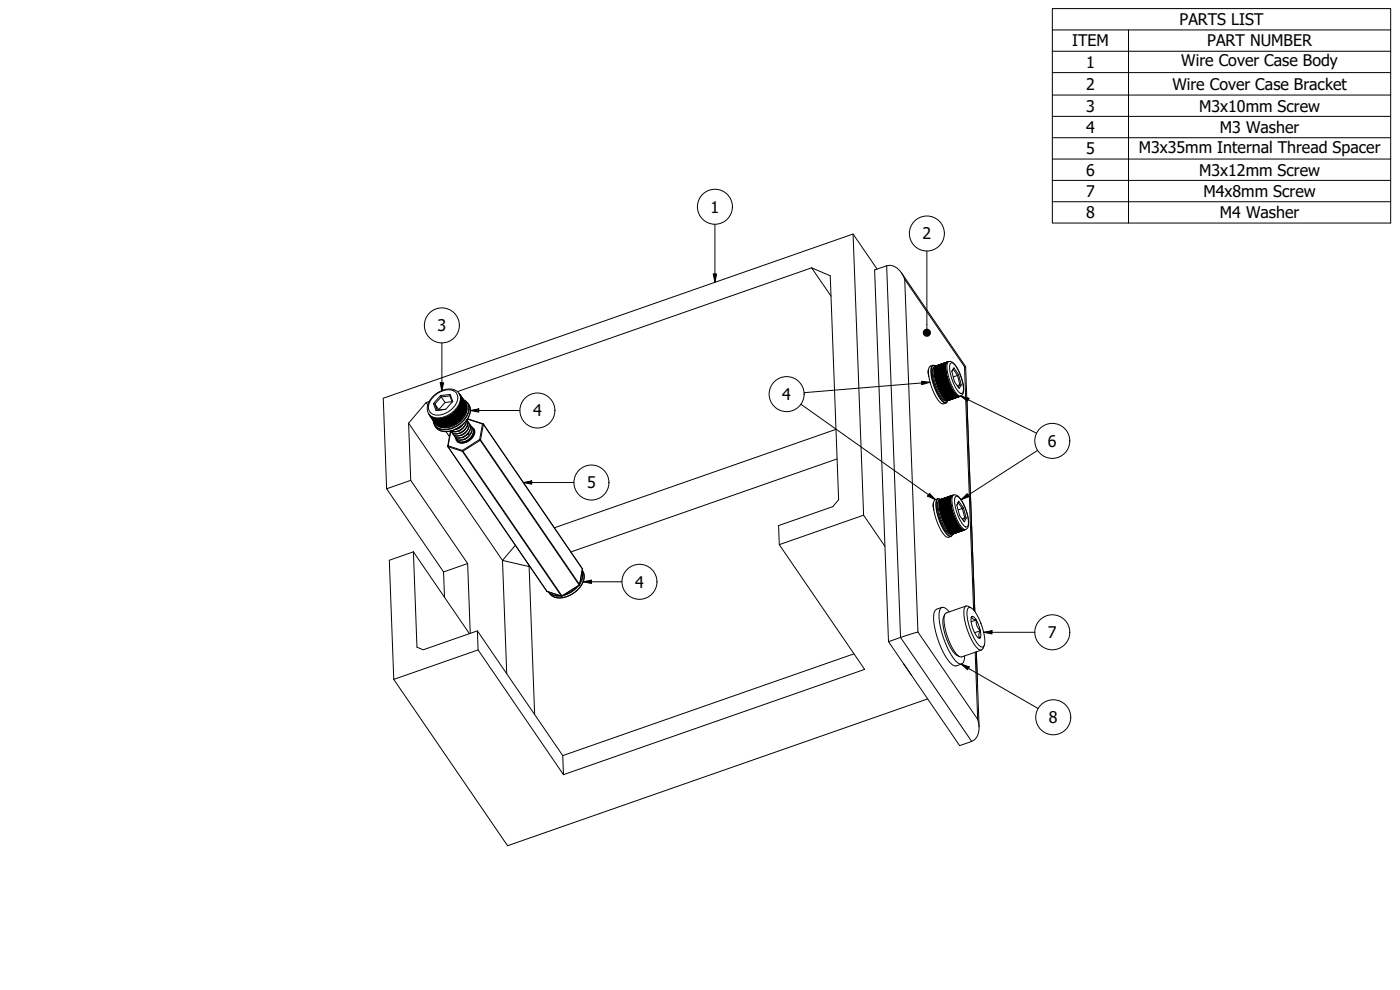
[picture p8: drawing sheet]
<svg xmlns="http://www.w3.org/2000/svg" width="420mm" height="297mm" viewBox="0 0 420 297" stroke-linecap="round" stroke-linejoin="round" font-family="sans-serif">
<!-- layer: Visible (ISO) -->
<g fill="none" stroke="#000" stroke-width=".3">
<path d="M256 70.2l3.2 84.4-25.3 8.8M243.6 80.4l-106.3 37.1M249.4 88.8l-5.8-8.4 5.6 2.4 2.5 67.2-1.8 2-16.2 5.7 .2 5.7 25.6 37.4-90.4 31.6M263.2 80.7l-7.2-10.5-141 49.3 1 27.2M270.6 81.9l19.2 28.1M271.5 83.8a5 5 0 0 0-5.4-4.1l-3.6 1.3 4.2 111.5M132.2 118.7l2.9-.3 .8 2-2.1 2.4-2.9 .3-.8-2zM132.2 118.7l.2 .4-1.9 2.1-.4-.1M135 118.8l-2.6 .3 1.2 1.7-1.9 2.1-1.2-1.7 .7 1.9M135.1 118.4l-.1 .4 .7 1.8M138 118.3l1.6 2.4-1.6-2.3a3.9 3.9 0 0 0-5.1-1.3 6.6 6.6 0 0 0-4.7 5.6l.5 1.5 2 2.9M138.1 118.5l1.6 2.4z"/>
<path d="M138.2 118.7l1.6 2.4zM138.2 118.9l1.7 2.5zM138.3 119.1l1.7 2.5zM138.4 119.3l1.6 2.5zM138.4 119.6l1.6 2.5zM138.4 119.8l1.6 2.5zM139.1 119.9a3.7 3.7 0 0 1 1.3 5.8 7.7 7.7 0 0 1-8.3 3.5 3.7 3.7 0 0 1-2.1-3.1M278.6 111v1.2M278.7 110.8l.1 2.2M280.4 111.3l3.4-1.2zM280.4 111.3v.1M280.4 111.6l3.4-1.2z"/>
<path d="M280.4 111.1l3.4-1.2zM280.4 111.1v.1M280.4 111.6h.1M280.4 111.8l3.4-1.2-3.4 1.4zM280.4 110.9l3.4-1.2zM280.4 111.8v.1M280.4 112.1l3.5-1.2v.1l-3.5 1.2zM280.4 110.7l3.5-1.2zM280.4 112.1h.1M280.4 112.3l3.5-1.2v.2l-3.4 1.2zM280.4 110.5l3.5-1.2zM280.4 110.5l.1 .1"/>
<path d="M280.4 112.3l.1 .1M280.5 112.6l3.4-1.2 .1 .2-3.5 1.2zM280.5 110.3l3.4-1.2zM280.5 110.3v.1M280.5 112.6v.1M280.5 112.9l3.5-1.2v.2l-3.4 1.2zM280.5 110.2l3.5-1.2zM280.5 110.2l.1 .1M280.5 112.9l.1 .1M280.6 113.1v.2M280.6 113.2l3.4-1.2 .1 .2-3.5 1.2zM280.6 110.1l3.4-1.2z"/>
<path d="M280.6 110.1h.1M280.6 112.8v.1M280.6 112.5v.1M280.7 113.6l3.4-1.2v.1l-3.4 1.2zM280.7 110l3.4-1.2zM280.7 110h.1M280.7 113.6h.1M280.7 109.9l3.5-1.2zM280.7 113.9l3.5-1.2v.2l-3.4 1.2zM280.7 113.9h.1M280.7 109.9h.1M280.8 109.9l3.5-1.3z"/>
<path d="M280.8 109.8l-.9-.2-.7 .3M280.8 114.2l3.5-1.2v.2l-3.4 1.2zM280.8 114.2h.1M280.8 109.8h.1M280.9 112.1l-.1 .1M280.9 109.8l3.4-1.2zM280.9 114.5l3.4-1.2 .1 .2-3.4 1.2zM280.9 109.8a1.66 1.66 0 0 0-1.1 2.3 13.6 13.6 0 0 0 3.4 8l.4 .2 .9-.1M280.9 114.5h.1M280.9 109.8h.1M281 112.1h.1M281 114.8l3.4-1.2 .1 .2-3.4 1.2z"/>
<path d="M281 114.8h.1M281.1 115.2l3.4-1.2 .1 .2-3.4 1.2zM281.1 115.2h.1M281.2 115.5l3.5-1.2v.2l-3.4 1.2zM281.3 115.5v.2M281.3 115.8l3.5-1.2v.2l-3.4 1.2zM281.5 116.1l3.4-1.2 .1 .2-3.5 1.2zM281.5 116.1l.1 .2M281.6 116.5l3.4-1.2 .1 .1-3.4 1.2zM281.6 116.5l.1 .1M281.7 116.8l3.5-1.2v.2l-3.4 1.2zM281.7 116.8l.1 .1"/>
<path d="M281.9 117.1l3.4-1.2 .1 .2-3.5 1.2zM281.9 117.1l.1 .1M282 117.4l3.4-1.2 .1 .1-3.4 1.2zM282 117.4l.1 .1M282.1 117.7l3.5-1.2 .1 .1-3.5 1.2zM282.3 117.9l3.4-1.2 .1 .2-3.4 1.2zM282.3 117.9l.1 .1M282.4 118.2l3.5-1.2 .1 .1-3.5 1.2zM282.5 118.2v.1M282.6 118.5l3.4-1.2 .1 .1-3.4 1.2zM282.6 118.4l.1 .1M282.7 118.7l3.5-1.2v.1z"/>
<path d="M282.8 118.7v.1M282.9 118.9l3.5-1.1zM282.9 118.9l.1 .1M283 119.1l3.5-1.1zM283.1 119.1v.1M283.2 119.3l3.5-1.1zM283.2 119.3h.1M283.3 119.5l3.5-1.1zM283.4 119.5h.1M283.5 119.6l3.5-1.1zM283.5 119.6h.1M283.6 119.8l3.5-1.1z"/>
<path d="M283.6 119.8h.1M283.7 119.9l3.5-1.1zM283.8 119.9v.1M283.8 110l-3.4 1.2M283.8 110.2l-3.4 1.2M283.8 110.4l-3.4 1.3M283.8 109.8l-3.4 1.1M283.8 110.7l-3.4 1.2M283.8 109.6l-3.4 1.1M283.9 110.9l-3.4 1.3M283.9 111.2l-3.4 1.3M283.9 120h.1"/>
<path d="M283.9 111.5l-3.4 1.3M284 111.8l-3.4 1.3M284 112.1l-3.3 1.3M284.1 112.4l-3.4 1.3M284.2 112.7l-3.4 1.2v.1M284.3 113l-3.4 1.2v.2M284.3 108.6a1.8 1.8 0 0 1 2.5 1.1 13.2 13.2 0 0 1 2.3 8.2l-.2 .6-.9 .5M284.4 113.3l-3.5 1.2 .1 .2M284.4 113.7l-3.4 1.1 .1 .2M284.5 114l-3.4 1.2 .1 .2M284.7 114.5l-3.4 1.2M284.8 114.8l-3.4 1.2v-.2"/>
<path d="M285 115.1l-3.5 1.2M285.1 115.4l-3.4 1.2M285.2 115.7l-3.4 1.3M285.4 116l-3.5 1.3M285.5 116.3l-3.4 1.2M285.6 116.6l-3.4 1.2v-.1M285.8 116.8l-3.4 1.3M285.9 117.1l-3.4 1.2M286.1 117.3l-3.4 1.3M286.1 110.8l1.3 1.9-1.3 .4M286.2 117.6l-3.4 1.2M286.3 110.4l1.4 2.1 .8 3-.7 1.1-1.4-2.1-.8-3.1z"/>
<path d="M286.3 110.4l-.6 1.1M286.4 117.8l-3.4 1.2M286.5 118l-3.4 1.2M286.6 118.2l-3.3 1.2M286.8 118.3l-3.4 1.3M286.9 118.5l-3.4 1.2M287 118.6l-3.3 1.3M287.3 115.7l.8-.3-.5 .8M287.7 112.5l-.3 .2 .7 2.7 .4 .1M288 119l-3.5 1.2M289.8 110h-.3M289.8 110l2.7 73.5"/>
<path d="M122.6 127l28.2 41.1 1.3 34.1M122.6 127l.7 17.1M127.9 120.8l-5.3 6.2M127.9 120.8l.5 .7M128.8 120.5l-.9 .3M128.9 124.6l1.7 2.4zM129.1 124.7l1.7 2.5zM129.2 124.9l1.8 2.5zM129.4 125.1l1.8 2.4zM129.6 125.2l1.8 2.4zM129.8 125.3l1.8 2.4zM130 125.4l1.8 2.4z"/>
<path d="M130.3 125.5l1.8 2.4zM130.4 125.5l1.5 2.4M130.5 125.6l1.8 2.4zM130.6 126.9h.1M130.7 125.6l1.5 2.3M130.7 127.1h.1M130.8 125.6l1.8 2.4zM130.9 127.3h.1M130.9 125.6l1.5 2.4M131.1 125.7l1.8 2.3zM131.1 127.4h-.1M131.2 125.7l1.6 2.3"/>
<path d="M131.3 127.5l-.1 .1M131.3 125.7l1.8 2.3zM131.4 125.7l1.7 2.3M131.5 127.6v.1M131.6 125.7l1.8 2.3zM131.7 122.9v.1M131.7 125.7l1.7 2.3M131.7 127.7v.1M131.9 125.7l1.8 2.3zM132 125.7l1.7 2.2M132.2 127.9h.1M132.2 125.6h.2l1.6 2.4h-.1z"/>
<path d="M132.3 125.6l1.7 2.3M132.5 125.6l.2-.1 1.6 2.4-.1 .1zM132.6 125.6l1.7 2.3M132.7 127.9v.1M132.8 125.5h.2l1.6 2.3-.1 .1zM132.9 125.5l1.7 2.3M133 128h.1M133.2 125.4h.1l1.7 2.4h-.2zM133.2 125.4l1.7 2.3M133.3 128h.1M133.5 125.3h.2l1.6 2.3-.2 .1zM133.5 125.3l1.7 2.3"/>
<path d="M133.6 128h.1M133.8 122.8l-2.9 .3M133.8 125.2h.2l1.6 2.3-.2 .1zM133.8 125.2l1.6 2.3h.1M133.9 129.5l1 1.5M133.9 127.9v.1M134.1 125.1l.2-.1 1.6 2.4-.2 .1zM134.1 125.1l1.6 2.3 .2-.1M134.2 127.9v.1M134.4 125l.2-.1 1.6 2.3-.2 .1zM134.4 124.9l1.6 2.4 .2-.1M134.5 127.8v.1"/>
<path d="M134.7 124.8l.2-.1 1.6 2.4-.2 .1zM134.7 124.8l1.6 2.3 .2-.1M134.8 127.7v.1M135 124.6l.2-.1 1.6 2.4-.2 .1zM135 124.6l1.6 2.3 .2-.1M135.1 127.6v.1M135.2 129.3l-.8 4.7 29.7 43.4 4.5 1.5 5.3-3.3 .9-5M135.3 124.4l.2-.1 1.6 2.4-.2 .1zM135.3 124.4l1.6 2.4 .1-.1M135.4 127.5v.1M135.6 124.3l.1-.2 1.7 2.4-.2 .1zM135.7 120.5l-2.1 .3"/>
<path d="M135.7 127.4v.1M135.7 124.1l1.7 2.4M135.8 129.9h.1M135.9 124l.1-.1 1.6 2.4-.1 .1zM136 127.3h.1M136 123.9l1.6 2.4-.2 .1M136.1 123.8l.2-.1 1.6 2.4-.2 .1zM136.3 123.7l1.6 2.4M136.3 127.1v.1M136.4 123.6l.1-.1 1.6 2.3-.1 .2zM136.4 130.9h.1M136.5 123.5l1.6 2.3-.1 .1"/>
<path d="M136.6 126.9v.1M136.7 129.5h.1M136.7 123.2l1.7 2.4-.2 .1M136.8 123.2l1.6 2.4-.1 .1-1.7-2.3zM136.9 126.8h.1M137 131.7h.1M137 123l1.6 2.4M137 123l1.6 2.4-.1 .1-1.6-2.4zM137.1 130.1h.1M137.2 122.8l1.6 2.3M137.2 122.7l1.6 2.4-.1 .1-1.6-2.3zM137.2 132.1h.1"/>
<path d="M137.3 126.5l-.1 .1M137.4 122.5l1.6 2.3M137.4 122.5l1.6 2.3-.1 .2-1.6-2.4zM137.5 122.2l1.7 2.4M137.6 122.2l1.6 2.4-.1 .1-1.6-2.3zM137.7 122l1.7 2.3M137.7 121.9l1.7 2.4-.1 .2-1.7-2.4zM137.8 121.7l1.7 2.3M137.8 126l-.1 .1M137.9 121.7l1.6 2.3-.1 .2-1.6-2.4zM138 121.5l1.6 2.3M138 131.4h.1"/>
<path d="M138 121.4l1.6 2.5zM138.1 121.2l1.6 2.3M138.1 121.1l1.6 2.6zM138.2 121l1.6 2.2M138.2 120.9l1.6 2.5zM138.3 120.7l1.6 2.3M138.3 120.6l1.6 2.5zM138.3 120.4l1.7 2.3M138.3 120.3l1.6 2.6zM138.3 132.7h.1M138.4 120.2l1.6 2.2M138.4 120.1l1.6 2.5z"/>
<path d="M138.4 132h.1M138.5 125.3l-.1 .1M138.6 127.6l-1.8 1.2M138.8 125.1l-.1 .1M138.8 127.5l-.8 .8-1 .5M138.8 131.3h.1M138.8 132.6h.1M138.9 124.8v.1M139 127.3a4.2 4.2 0 0 1-2.6 1.7M139.1 124.6l-.1 .1M139.2 128.2l-.8 .8-1 .4M139.2 131.9h.1"/>
<path d="M139.3 124.3l-.1 .1M139.4 124v.1M139.5 123.8v.1M139.6 120.6h.1M139.6 120.6a4.3 4.3 0 0 1-1.5 5.8 5.8 5.8 0 0 1-6.9 1.3l-.5-.6M139.6 127.5h.1M139.6 128.8l-.8 .8-1 .4M139.7 123.5l-.1 .1M139.7 120.8h.1M139.7 123.2v.1M139.8 121h.1M139.8 123h.1"/>
<path d="M139.9 121.2l-.1 .1M139.9 122.7v.1M139.9 122.5h.1M139.9 121.5h.1M139.9 126.3a3.6 3.6 0 0 1-4.5 3M140 121.7h-.1M140 121.9l-.1 .1M140 122.2h-.1M140 128.1h.1M140.1 129.4l-.9 .8-.9 .5M140.1 126a3.3 3.3 0 0 1-3 4.1l-.5 .1a1.31 1.31 0 0 1-1.2-.9 3.5 3.5 0 0 0 4.6-3.1M140.1 126l.1 .1"/>
<path d="M140.2 126.1a3.2 3.2 0 0 1-2.7 4.1l-1.4-.1-.6-.5M140.3 126.3h.1M140.3 126.4a2.51 2.51 0 0 1-1 3.6 2.22 2.22 0 0 1-3.5-.1M140.3 130.2h.1M140.4 130.2h.1M140.5 128.7h-.1M140.5 125.8l-.4 .2M140.5 125.8l4.6 1.4 29.7 43.4M140.5 130l-.8 .8-1 .5M140.5 126.6l.1 .1M140.6 126.7a3.2 3.2 0 0 1-2.7 4.1l-1.3-.1-.7-.4M140.7 127a2.52 2.52 0 0 1-1 3.6 2.22 2.22 0 0 1-3.5-.1"/>
<path d="M140.9 130.7l-.8 .8-1 .4M141 127.3a3.4 3.4 0 0 1-3.6 4.2l-1-.6M141.1 127.6h.1M141.2 127.6a2.51 2.51 0 0 1-1.1 3.7 2.22 2.22 0 0 1-3.5-.1M141.2 131.5h.1M141.3 129.9v.1M141.3 131.3l-.8 .8-1 .4M141.4 127.9a3.2 3.2 0 0 1-3.2 4.2l-.8-.1-.6-.5M141.6 128.2h.1M141.6 128.2a2.51 2.51 0 0 1-1 3.7 2.21 2.21 0 0 1-3.5-.1M141.7 130.6h.1M141.9 128.6a3.3 3.3 0 0 1-3.4 4.1l-.7-.1"/>
<path d="M141.9 128.6l-.1-.1a1.98 1.98 0 0 1-.3 2.9 3.4 3.4 0 0 1-4.2 .9l-.3-.6M142.1 129.4h.1M142.1 128.8a2.75 2.75 0 0 1-1.8 3.7 2.25 2.25 0 0 1-3.1-.3M142.1 129.6a3.2 3.2 0 0 1-3.3 3.1M250.9 128.8l-84.5 29.6M251.2 137.7l-79.9 27.9M283.9 120l3.5-1.2zM284 120.1l3.5-1.2zM284 120.1h.1M284.1 120.1l3.5-1.1zM284.2 120.1v.1M284.2 120.2l3.5-1.2z"/>
<path d="M284.3 120.2h.1M284.3 120.2l3.5-1.2zM284.4 120.2l-.2 .5-1 .5M284.4 120.2l3.5-1.2zM284.5 120.2h.1M290.2 120.1h.1M123.3 144.1l17 25 .8 20.9M123.3 144.1l-7.3 2.6 17.1 24.9 7.2-2.5M259.2 154.6l6.4 9.3M280.1 151v1.2M280.2 150.8l.1 2.3M281.9 151.5l3.4-1.2z"/>
<path d="M281.9 151.3l3.4-1.2zM281.9 151.3v.1M281.9 151.5v.1M281.9 151.1l3.4-1.2zM281.9 151.1h.1M281.9 151.8l3.4-1.2zM281.9 151.8h.1M281.9 150.9l3.4-1.2zM281.9 152l3.4-1.2 .1 .2-3.5 1.2zM281.9 152v.1M281.9 150.7l3.5-1.2zM281.9 152.3l3.5-1.2v.2l-3.4 1.2z"/>
<path d="M281.9 152.3l.1 .1M282 150.5l3.4-1.2zM282 150.5v.1M282 152.6l3.4-1.2v.2l-3.4 1.2zM282 152.6h.1M282 150.3l3.4-1.2zM282 150.3v.1M282 152.9l3.5-1.2v.2l-3.4 1.2zM282 152.9h.1M282.1 150.2l3.4-1.2zM282.1 150.2v.1M282.1 153.2l3.4-1.2v.2l-3.4 1.2z"/>
<path d="M282.1 153.2h.1M282.1 150.1l3.4-1.2zM282.1 150.1h.1M282.1 153.5l3.5-1.2v.2l-3.4 1.2zM282.1 153.5h.1M282.2 150l3.4-1.2zM282.2 150h.1M282.2 150l3.5-1.3zM282.2 153.8l3.4-1.2 .1 .2-3.4 1.2zM282.2 153.8h.1M282.3 149.9h.1M282.3 149.9l3.5-1.2z"/>
<path d="M282.3 149.9l-.9-.3-.7 .3M282.3 154.1l3.4-1.2 .1 .2-3.5 1.2zM282.3 154.1v.1M282.4 154.5l3.4-1.2 .1 .2-3.5 1.2zM282.4 154.5h.1M282.4 149.8a1.66 1.66 0 0 0-1.1 2.3 13.6 13.6 0 0 0 3.3 8l.5 .2 .9-.1M282.4 149.8h.1M282.5 154.8l3.4-1.2 .1 .2-3.5 1.2zM282.5 154.8h.1M282.6 155.1l3.4-1.2 .1 .2-3.5 1.2zM282.6 155.1h.1M282.7 155.5l3.4-1.2 .1 .1-3.4 1.2z"/>
<path d="M282.8 155.8l3.4-1.2 .1 .2-3.4 1.2zM282.8 155.8l.1 .2M282.9 156.1l3.5-1.2v.2l-3.4 1.2zM283.1 156.4l3.4-1.2 .1 .2-3.5 1.2zM283.2 156.7l3.4-1.2 .1 .2-3.4 1.2zM283.2 156.7l.1 .2M283.3 157l3.5-1.2v.2l-3.4 1.2zM283.5 157.3l3.4-1.2 .1 .2-3.5 1.2zM283.6 157.6l3.4-1.2 .1 .2-3.4 1.2zM283.6 157.6l.1 .1M283.7 157.9l3.5-1.2 .1 .2-3.5 1.2zM283.8 157.9v.1"/>
<path d="M283.9 158.2l3.4-1.2 .1 .1-3.4 1.2zM283.9 158.2l.1 .1M284 158.4l3.5-1.2 .1 .2-3.5 1.2zM284.2 158.7l3.4-1.2 .1 .1-3.4 1.2zM284.2 158.7h.1M284.3 158.9l3.6-1.1zM284.5 159.1l3.5-1.1zM284.5 159.1h.1M284.6 159.3l3.5-1.1zM284.7 159.3h.1M284.8 159.5l3.5-1.1zM284.8 159.5h.1"/>
<path d="M284.9 159.6l3.5-1.1zM285 159.6h.1M285.1 159.8l3.5-1.1zM285.1 159.8h.1M285.2 159.9l3.5-1.1zM285.3 159.9v.1M285.3 150.2l-3.4 1.2M285.3 150l-3.4 1.2M285.3 150.4l-3.4 1.3M285.3 149.8l-3.4 1.1M285.3 150.6l-3.4 1.3M285.3 149.6l-3.4 1.1"/>
<path d="M285.3 150.9l-3.3 1.3M285.4 151.2l-3.4 1.3M285.4 160v.1M285.4 151.5l-3.4 1.3M285.5 151.7l-3.4 1.4M285.5 152l-3.4 1.4M285.6 152.3l-3.4 1.4M285.7 152.7l-3.4 1.1v.2M285.7 153l-3.4 1.2 .1 .1M285.8 148.6l-3.4 1.2 3.4-1.2a1.81 1.81 0 0 1 2.5 1.1 13.2 13.2 0 0 1 2.3 8.2l-.8 1-3.7 1.3M285.8 153.3l-3.4 1.2 .1 .2M285.9 153.6l-3.4 1.2 .1 .2"/>
<path d="M286 153.9l-3.4 1.2 .1 .2M286.2 154.4l-3.4 1.2-.1-.2M286.3 154.8l-3.4 1.2M286.4 155.1l-3.4 1.2v-.2M286.6 155.4l-3.5 1.2v-.2M286.7 155.7l-3.4 1.2M286.8 156l-3.4 1.2v-.2M287 156.3l-3.5 1.2v-.2M287.1 156.6l-3.4 1.2M287.2 156.8l-3.4 1.3M287.4 157.1l-3.4 1.2M287.5 157.3l-3.4 1.3v-.2"/>
<path d="M287.5 150.8l1.3 1.8-1.3 .4M287.7 157.5l-3.4 1.3M287.7 150.4l1.4 1.9 .9 3.2-.6 1.1-1.4-1.9-.9-3.2zM287.7 150.4l-.5 1.2M287.8 157.8l-3.4 1.1M288 158l-3.4 1.2M288.1 158.1l-3.4 1.3M288.2 158.3l-3.3 1.3M288.4 158.5l-3.4 1.2M288.5 158.6l-3.4 1.3M288.7 155.7l.9-.3-.5 .8M289.1 152.3l-.3 .3 .8 2.8 .4 .1"/>
<path d="M124.1 165.6l1 28.6 1.9 .8 16.3-5.7 25.6 37.4 87.4-30.5M124.1 165.6l-7.3 2.5 1.4 35.7 25.3-8.8-.2-5.7M124.1 165.6l16.8 24.5M133.1 171.6l.3 7.6M154.7 163.6l-3.9 4.5 8 1.9 1.7 44.4M158.6 169.3l.2 .7 .2-.1M174.7 171.1a4 4 0 0 1-.8 5.4 7.4 7.4 0 0 1-7.7 2.6l-.7-.4-.9-1.1M285.3 160l3.5-1.1zM285.5 160.1l3.5-1.2zM285.5 160.1h.1M285.6 160.2l3.5-1.2zM285.6 160.1v.1"/>
<path d="M285.7 160.2l3.5-1.2zM285.8 160.2h.1M285.8 160.2l3.5-1.2zM285.9 160.2h.1M285.9 160.2l3.5-1.2zM285.9 160.2l-.5 .8-.7 .2M286 160.2h.1M143.5 195l25.6 37.4-.2-5.7M271.2 199.1l2.3 3.5M275.5 189.6l-8.8 2.9 21.3 31.2 3.6-1.2a5.1 5.1 0 0 0 1.8-6.7M282.7 182.2l-1.6 .6a3.4 3.4 0 0 0-.9 3.5 26.1 26.1 0 0 0 4.8 12.4l1.4 1.1 2.2-.6M283.5 184.4a7.8 7.8 0 0 0 .2 6.2l1 2.7a6.7 6.7 0 0 0 3.2 3.7"/>
<path d="M284.9 183.6l-.8-.8-1.2-.6a2.48 2.48 0 0 0-1.1 2.9 25.4 25.4 0 0 0 5.1 13.3l.7 .6 .7 .3 .5-.1 .4-.5 .3-1.9M289.9 181.8l-5.9 2.1a2.91 2.91 0 0 0-.6 3 18.6 18.6 0 0 0 4.1 9.9l1.1 .3 6-2.1M290.7 182.3a2.73 2.73 0 0 1 2.4 2 16.8 16.8 0 0 1 2.4 9.1l-.3 .6-.4 .2a4.4 4.4 0 0 1-2.5-2.7l-.6-1.4a12.5 12.5 0 0 1-1.3-7.4zM291.4 182.4l-1.3-.6a2.36 2.36 0 0 0-.8 2.9 18.1 18.1 0 0 0 4.3 10.1l.6 .3 .5-.1 .7-1.3M291.5 185.3l.2-.3 .2 .6 1.1 .4a3.6 3.6 0 0 0 1.2 3.2l-1.2-3.2a1.27 1.27 0 0 0-1.3-1 7.1 7.1 0 0 0 1.5 6l.7 .5 .2-.1a2.73 2.73 0 0 0 .1-2.2 1.62 1.62 0 0 0-.1 2.2l-.6-.1M293 186l-1.6 .6M293 195.6l.8 22.5M294.2 189.2l-1.7 .6M118.2 203.8l34.1 50 126.1-44.1M293.3 204.5h.1"/>
</g>
<!-- layer: Visible Narrow (ISO) -->
<g fill="none" stroke="#000" stroke-width=".3">
<path d="M266.1 79.7l4.2 111.6 21.3 31.2M130.3 118.8a5 5 0 0 1 6.6-1 3.2 3.2 0 0 1-.4 3.9 6.1 6.1 0 0 1-6.7 2.6 2.47 2.47 0 0 1-1-3.4zM137.8 118a4.9 4.9 0 0 1-2.5 6.1 4.9 4.9 0 0 1-6.6 .1M139.1 120a3.1 3.1 0 0 1 .9 4.8 7.7 7.7 0 0 1-8.2 3.8l-.9-.6-.6-.8-.3-1M278.6 111.8h-.1M279.2 109.9a2.83 2.83 0 0 0-.5 2.9l1.1 4a9.2 9.2 0 0 0 2.9 4.4h.5M279.9 109.6a2.83 2.83 0 0 0-.5 2.9l1.1 4a9.4 9.4 0 0 0 2.9 4.4h.5M280.5 109.9a3 3 0 0 0-.3 3.1l.7 2.6a9.7 9.7 0 0 0 2.8 4.7h.5M280.8 109.8l-.6-.2-.4 .2a9.2 9.2 0 0 0 .9 6.7 8 8 0 0 0 3 4.3l.4-.1 .3-.5M284.7 108.5a2.97 2.97 0 0 0-.4 3l.7 2.7a9.7 9.7 0 0 0 2.9 4.6h.4M285.1 109.1l.4-.3a3.2 3.2 0 0 1 2.1 2.4 10.6 10.6 0 0 1 1.4 6.6l-.3 .3a3.2 3.2 0 0 1-2.2-2.3 10.6 10.6 0 0 1-1.4-6.7zM134.4 133.8l4.4 1.6"/>
<path d="M134.4 134l29.8 43.5 4.3 1.3M137.8 129.3h.1M138.7 131.3h.1M138.8 135.4l29.7 43.4M138.9 135.4l-.1-.3v.3M138.9 135.4h-.1M139.7 120.9a4.9 4.9 0 0 1-2.5 6.1 4.9 4.9 0 0 1-6.5 .1M140.1 126.1l.4-.3 4.3 1.4-.9 4.7-5.1 3.2-4.3-1.3 .8-4.5M140.4 120.9a5 5 0 0 1-2.2 6.2 6.4 6.4 0 0 1-7.1 1.3l-.6-.7M140.5 130.1h.1M140.7 125.8h-.2M140.7 121.4a5 5 0 0 1-2.1 6.2 6.4 6.4 0 0 1-7.1 1.3l-.7-.7"/>
<path d="M141.3 131.3h.1M141.5 128.1h.1M141.6 128.1a1.68 1.68 0 0 1 .6 2.6 3.9 3.9 0 0 1-4.8 2l-.5-.6-.2-.7M141.8 131l-.3 .5M144.1 132.1l-5.2 3.3M144.1 132.1l29.7 43.4-5.1 3.3-29.8-43.4M144.2 132l-.3-.1 .2 .2M144.2 132l-.1 .1M145 127.1l-.2 .1h.3M145.1 127.3l29.7 43.4-.9 4.7-29.7-43.4zM280.1 151.8h-.1M280.7 149.9a2.83 2.83 0 0 0-.5 2.9l1.1 4a9.2 9.2 0 0 0 2.9 4.4h.5"/>
<path d="M281.4 149.6a2.82 2.82 0 0 0-.5 3l1.1 4a9.3 9.3 0 0 0 2.9 4.3l.5 .1M282 150a2.99 2.99 0 0 0-.3 3l.7 2.7a9.7 9.7 0 0 0 2.8 4.6h.5M282.3 149.9l-.6-.2-.4 .1a9.2 9.2 0 0 0 .9 6.7 8 8 0 0 0 3 4.4l.4-.2 .3-.4M286.2 148.5a2.98 2.98 0 0 0-.4 3l.7 2.7a9.7 9.7 0 0 0 2.9 4.6l.4 .1M286.9 148.9a2.74 2.74 0 0 1 2.1 2.1 11.3 11.3 0 0 1 1.5 6.7l-.3 .4a2.7 2.7 0 0 1-2.1-2.1 11.2 11.2 0 0 1-1.5-6.7zM164.1 177.4l.1 .1M164.6 177.6a3.7 3.7 0 0 0 3.8 1.2M164.8 177.7a3.7 3.7 0 0 0 3.3 1M168.7 178.9h-.2M173.3 175.9a8.8 8.8 0 0 1-4.1 2.6M173.7 175.7a8.8 8.8 0 0 1-4.9 3.1M173.9 175.5v.1"/>
<path d="M174.7 171.4a4.2 4.2 0 0 1-.7 3.6M174.7 171.2a4.3 4.3 0 0 1-.7 4.1M174.8 170.6v.2M174.9 171.3a5 5 0 0 1-2.2 6.2 6.4 6.4 0 0 1-7.1 1.3l-.6-.7M271.3 199.4h.1M292.2 183l-2.7-73-18-26.2 4 105.8 17.9 26.2-.7-20.1"/>
</g>
<!-- layer: Symbol (ISO) -->
<g fill="none" stroke="#000" stroke-width=".3">
<path d="M315.8 9v-6.4h101.6v6.4M315.8 15.4h101.6M338.7 9v57.9M417.4 9h-101.6v6.4M417.4 9v57.9h-101.6v-51.5M315.8 21.8h101.6M315.8 28.5h101.6M315.8 34.9h101.6M315.8 41.3h101.6M315.8 47.7h101.6M315.8 54.1h101.6M214.6 67.3v17.4"/>
<path d="M278.2 75.3v23.3M315.8 60.5h101.6M214.1 82.2h1l-.5 2.5zM132.1 114.8h1l-.5 2.5zM132.6 102.9v14.4M276.6 114.4l2.5 .3-2.4 .7zM279.1 114.7l-37.8 3.1M288.3 118.8l2.5 .7-.4 .9zM288.3 118.8l22.8 11.2M141.2 123.2l2.5-.5v1zM141.2 123.2h14.8M240.3 121.3l40.4 28.6"/>
<path d="M311.4 135.1l-23 14.9M157.1 144.8l2.5-.5v1zM157.1 144.8h15.1M279 148l1.7 1.9-2.3-1zM288.4 150l1.8-1.8 .6 .8zM175 174.6l2.5-.5v1zM175 174.6h11.7M288.5 199.3l2.4 .8-.5 .8zM288.5 199.3l23 13.3M295.2 189.7l2.5-.5v1zM295.2 189.7h15.4"/>
<circle cx="214.6" cy="62" r="5.3"/>
<circle cx="278.2" cy="70.1" r="5.3"/>
<circle cx="132.6" cy="97.6" r="5.3"/>
<circle cx="236.1" cy="118.3" r="5.3"/>
<circle cx="161.3" cy="123.2" r="5.3"/>
<circle cx="315.8" cy="132.3" r="5.3"/>
<circle cx="177.5" cy="144.8" r="5.3"/>
<circle cx="191.9" cy="174.6" r="5.3"/>
<circle cx="315.8" cy="189.7" r="5.3"/>
<circle cx="316.1" cy="215.2" r="5.3"/>
</g>
<g fill="#000">
<path d="M214.1 82.2h1l-.5 2.5z" fill-rule="evenodd"/>
<path d="M132.1 114.8h1l-.5 2.5z" fill-rule="evenodd"/>
<path d="M276.6 114.4l2.5 .3-2.4 .7z" fill-rule="evenodd"/>
<path d="M288.3 118.8l2.5 .7-.4 .9z" fill-rule="evenodd"/>
<path d="M141.2 123.2l2.5-.5v1z" fill-rule="evenodd"/>
<path d="M157.1 144.8l2.5-.5v1z" fill-rule="evenodd"/>
<path d="M279 148l1.7 1.9-2.3-1z" fill-rule="evenodd"/>
<path d="M288.4 150l1.8-1.8 .6 .8z" fill-rule="evenodd"/>
<path d="M175 174.6l2.5-.5v1z" fill-rule="evenodd"/>
<path d="M295.2 189.7l2.5-.5v1z" fill-rule="evenodd"/>
<path d="M288.5 199.3l2.4 .8-.5 .8z" fill-rule="evenodd"/>
<circle cx="278.2" cy="99.8" r="1.25"/>
</g>
<g font-size="4.8">
<text x="354" y="7.5">PARTS LIST</text>
<text x="321.7" y="13.9">ITEM</text>
<text x="362.3" y="13.9">PART NUMBER</text>
<text x="325.9" y="20.3">1</text>
<text x="354.5" y="19.9">Wire Cover Case Body</text>
<text x="325.9" y="26.9">2</text>
<text x="351.8" y="26.9">Wire Cover Case Bracket</text>
<text x="325.9" y="33.5">3</text>
<text x="359.9" y="33.5">M3x10mm Screw</text>
<text x="325.9" y="39.9">4</text>
<text x="366.1" y="39.9">M3 Washer</text>
<text x="325.9" y="46.2">5</text>
<text x="341.7" y="45.9">M3x35mm Internal Thread Spacer</text>
<text x="325.9" y="52.7">6</text>
<text x="359.9" y="52.7">M3x12mm Screw</text>
<text x="325.9" y="59.1">7</text>
<text x="361.2" y="59.1">M4x8mm Screw</text>
<text x="213.2" y="63.8">1</text>
<text x="325.9" y="65.5">8</text>
<text x="366.1" y="65.5">M4 Washer</text>
<text x="276.9" y="71.8">2</text>
<text x="131.3" y="99.4">3</text>
<text x="160" y="124.9">4</text>
<text x="234.8" y="120">4</text>
<text x="314.5" y="134.1">6</text>
<text x="176.2" y="146.5">5</text>
<text x="190.6" y="176.3">4</text>
<text x="314.5" y="191.5">7</text>
<text x="314.8" y="217">8</text>
</g>
</svg>
